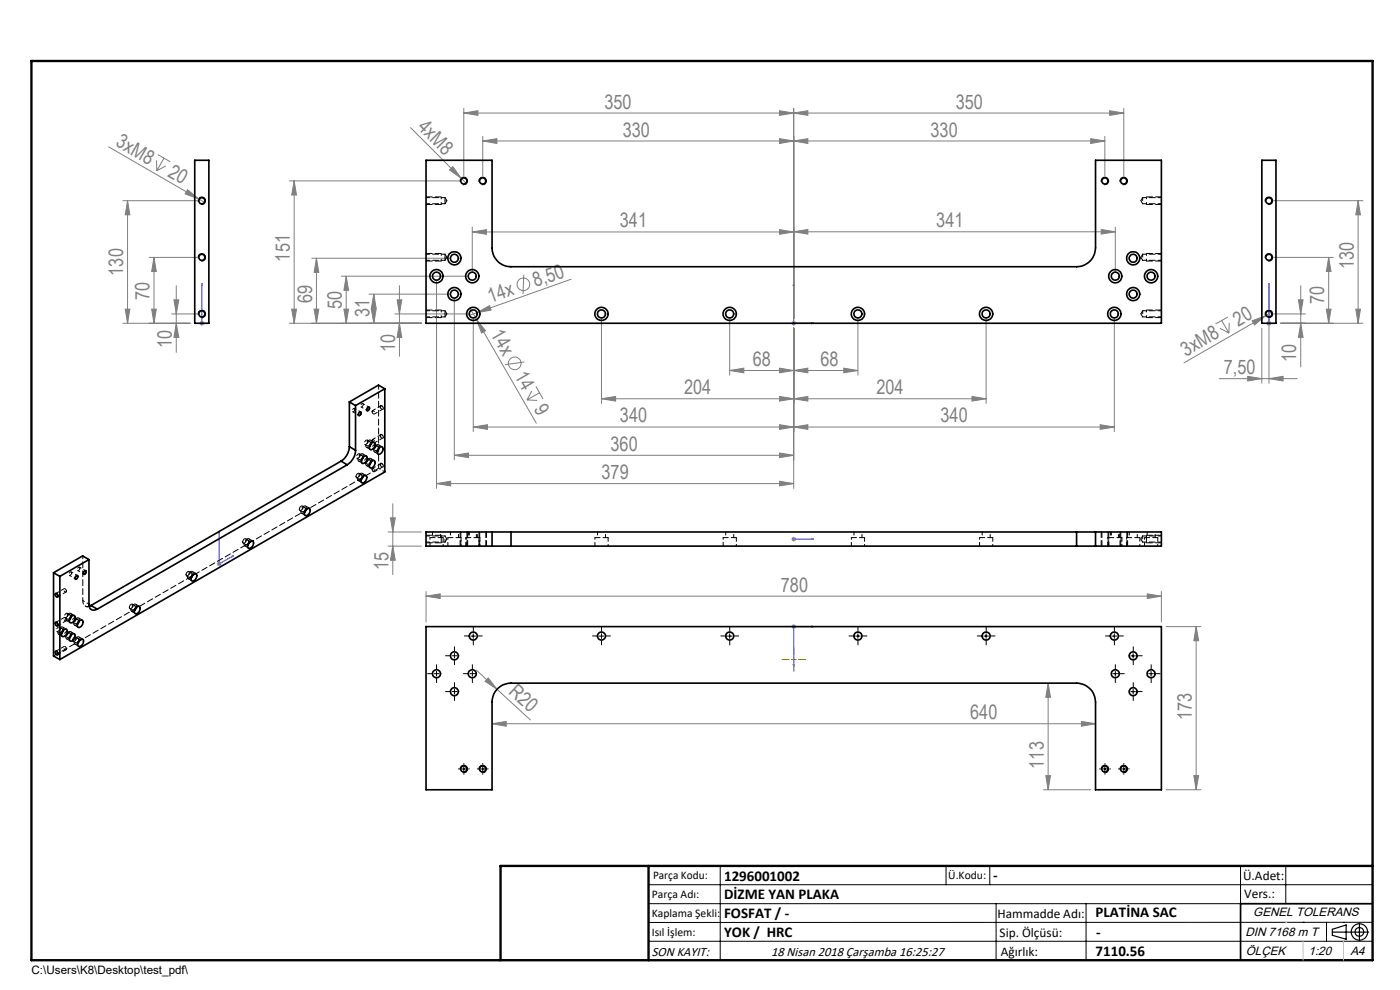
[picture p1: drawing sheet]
<svg xmlns="http://www.w3.org/2000/svg" width="297mm" height="210mm" viewBox="0 0 297 210" stroke-linecap="round" stroke-linejoin="round" font-family="sans-serif">
<g fill="none" stroke="#808080" stroke-width=".21">
<path d="M23 31.1l19.1 11.1M33.2 34l.1 2.2M33.5 32.8l2.6 1.5M34.8 33.6l-1.5 2.6M35.2 35.2l-1.9 1M61.4 38.4h36M62.4 38.4v30.2M62.4 38.4l.5 3h-1zM87.1 27.1l11.9 11.8M95.4 36l.7-.7 1.7 2.5zM98.4 24l3-.5v1zM98.4 23v14.4"/>
<path d="M98.4 24h140M102.4 29.9l3-.5v1zM102.4 28.9v8.5M102.4 29.9h132M165.4 29.4l3 .5-3 .5zM165.4 23.5l3 .5-3 .5zM168.4 29.9l3-.5v1zM168.4 24l3-.5v1zM168.4 23v44.6M231.4 29.4l3 .5-3 .5zM234.4 28.9v8.5M235.4 23.5l3 .5-3 .5z"/>
<path d="M238.4 23v14.4M26.1 42.6h15.7M27.1 42.6v26M27.1 42.6l.5 3h-1zM31.6 54.6h10.2M32.7 54.6v14M32.7 54.6l.5 3h-1zM39.8 40.2l2.3 2-2.8-1.1zM42.1 42.2l1.4 .8M66.1 54.8h29.3M67.1 54.8v13.8M67.1 54.8l.5 3h-1z"/>
<path d="M72.4 58.6h26.8M73.4 58.6v10M73.4 58.6l.5 3h-.9zM92.6 59.6v44M100.2 49.2l3-.5v1zM100.2 48.2v9.4M100.2 49.2h68.2M111.1 58.2l-.2 4.2M121.2 59.2l-20 7.1M165.4 48.7l3 .5-3 .5zM168.4 49.2l3-.5v1zM168.4 49.2h68.2"/>
<path d="M233.6 48.7l3 .5-3 .5zM236.6 48.2v9.4M270.2 54.6h12.7M270.2 42.6h18.9M281.9 54.6v14M281.9 54.6l.5 3h-1zM288.1 42.6v26M288.1 42.6l.5 3h-1zM26.1 68.6h14.2M26.6 65.6h1l-.5 3zM32.2 65.6h1l-.5 3zM36.4 66.6h5.4"/>
<path d="M36.9 63.6h1l-.5 3zM37.4 68.6l.5 3h-1zM37.4 60.6v14.1M42.3 68.6h1M42.5 68.2l.7 .7M42.8 68.1v1M43.2 68.2l-.7 .7M61.4 68.6h28M61.9 65.6h1l-.5 3zM66.6 65.6h1l-.5 3zM73 65.6h.9l-.5 3zM78.3 62.4h17.1"/>
<path d="M78.8 65.6h1l-.5 3zM79.3 62.4v6.2M79.3 62.4l.5 3h-1zM83.7 66.6h15.7M84.2 63.6h1l-.5 3zM84.7 60.6v15M84.7 68.6l.5 3h-1zM96.4 63.4v34.2M99.7 65.4l1.4 2.4M100.4 67.6v24M101.1 67.8l1.9 2.4-.8 .5zM101.1 67.8l12.7 22"/>
<path d="M101.2 66.3l2.7-1.5 .3 1zM101.2 66.3l-1.6 .6M111.2 76.8l-4.1 .6M127.6 67.6v18M154.8 78.6l3-.5v1zM154.8 67.6v12M154.8 78.6h27.2M165.4 78.1l3 .5-3 .5zM167.9 68.6h1M168 68.2l.7 .7M168.4 78.6l3-.5v1zM168.4 68.1v1"/>
<path d="M168.4 69.6v34M168.7 68.2l-.7 .7M179 78.1l3 .5-3 .5zM182 67.6v12M209.2 67.6v18M236.4 67.6v24M258.8 69.6l1.9 1.1M259.2 68l1.5 2.7M260.5 67.2l-2.7 1.5M260.8 68.5l-.1 2.2M264.7 79.8l3 .5-3 .5zM265.6 68l2.9-1-2.4 1.9z"/>
<path d="M267.7 69.6v11.7M268.5 67l-17.3 10M268.7 68.6h1M268.8 68.2l.8 .7M269.2 67.6v13.7M269.6 68.2l-.8 .7M269.9 66.2l-1.4 .8M270.2 66.6h6.7M271.7 68.6h17.4M275.4 63.6h1l-.5 3zM275.9 60.6v17.2M275.9 68.6l.5 3h-1z"/>
<path d="M281.4 65.6h1l-.5 3zM287.6 65.6h1l-.5 3zM96.4 96.6l3-.5v1zM96.4 96.6h72M100.4 90.6l3-.5v1zM100.4 90.6h136M111.8 84.8l2.1 .1M112.8 82.9l-1 1.9M113.7 82l1.5 2.7M114.4 83.3l-2.6 1.5M127.6 84.6l3-.5v1zM127.6 84.6h81.6"/>
<path d="M165.4 84.1l3 .5-3 .5zM165.4 90.1l3 .5-3 .5zM165.4 96.1l3 .5-3 .5zM168.4 84.6l3-.5v1zM168.4 90.6l3-.5v1zM206.2 84.1l3 .5-3 .5zM233.4 90.1l3 .5-3 .5zM258.7 80.3h16.5M269.2 80.3l3-.5v1zM46 119.6h1M46.1 119.3l.7 .7M46.5 119.1v1"/>
<path d="M46.8 119.3l-.7 .7M82.3 112.8h7.1M82.3 115.8h7.1M82.8 109.8h1.1l-.6 3zM83.3 106.8v15.1M83.3 115.8l.6 3h-1.1zM92.6 102.6l3-.5v1zM92.6 102.6h75.8M165.4 102.1l3 .5-3 .5zM167.9 114.4h1M168 114l.7 .7M168.4 113.9v1"/>
<path d="M168.7 114l-.7 .7M90.4 126.5l3-.5v1zM90.4 125.5v6.4M90.4 126.5h156M167.9 132.9h1M168 132.6l.7 .7M168.4 132.4v1M168.7 132.6l-.7 .7M243.4 126l3 .5-3 .5zM246.4 125.5v6.4M247.4 132.9h7.4M253.8 132.9v34.6"/>
<path d="M253.8 132.9l.5 3h-1zM101 142.1l4.4 4.1M103.6 143.8l1.8 2.4-2.5-1.7zM104.4 153.5l3-.5v1zM104.4 153.5h128M105.4 146.2l7.1 6.5M222.4 144.9v22.6M222.4 144.9l.4 3h-.9zM229.4 153l3 .5-3 .5zM221.4 167.5h10M221.9 164.5h.9l-.4 3zM247.4 167.5h7.4"/>
<path d="M253.3 164.5h1l-.5 3z"/>
<circle cx="109.2" cy="77.1" r="1.34"/>
<circle cx="111" cy="60.3" r="1.34"/>
</g>
<g fill="none" stroke="#000" stroke-width=".21">
<path d="M97.6 38.6a.8 .8 0 0 1 .7-1 .8 .8 0 0 1 .9 .8 .8 .8 0 0 1-1 .7M101.6 38.6a.79 .79 0 0 1 .7-1 .79 .79 0 0 1 .9 .9 .79 .79 0 0 1-1 .6M233.6 38.6a.8 .8 0 0 1 .7-1 .8 .8 0 0 1 .9 .8 .8 .8 0 0 1-1 .7M237.6 38.6a.79 .79 0 0 1 .7-1 .79 .79 0 0 1 .9 .9 .79 .79 0 0 1-1 .6M42.1 42.8a.8 .8 0 0 1 .7-1 .8 .8 0 0 1 .8 .8 .8 .8 0 0 1-1 .7M42.1 54.8a.8 .8 0 0 1 .7-1 .8 .8 0 0 1 .8 .8 .8 .8 0 0 1-1 .7M268.4 42.8a.79 .79 0 0 1 .7-1 .79 .79 0 0 1 .9 .9 .79 .79 0 0 1-1 .6M268.4 54.8a.79 .79 0 0 1 .7-1 .79 .79 0 0 1 .9 .8 .79 .79 0 0 1-1 .7M42.1 66.8a.81 .81 0 0 1 .7-1 .81 .81 0 0 1 .8 .9 .81 .81 0 0 1-1 .7M268.4 66.8a.8 .8 0 0 1 .7-1 .8 .8 0 0 1 .9 .9 .8 .8 0 0 1-1 .7M76.2 87.4l.1-.1a.34 .34 0 0 1 .4 .3 .34 .34 0 0 1-.1 .4l-.4 .2a.42 .42 0 0 1-.3-.4 .42 .42 0 0 1 .3-.4zM78 86.4l.1-.1a.34 .34 0 0 1 .4 .2 .34 .34 0 0 1-.2 .5l-.3 .2a.42 .42 0 0 1-.3-.4 .42 .42 0 0 1 .3-.4z"/>
<path d="M11.7 125.9a.49 .49 0 0 1 .6 .2 .49 .49 0 0 1-.1 .6 .61 .61 0 0 1-.5-.8zM11.7 132a.51 .51 0 0 1 .6 .2 .51 .51 0 0 1-.1 .6 .63 .63 0 0 1-.5-.8zM11.7 138.1a.51 .51 0 0 1 .6 .3 .51 .51 0 0 1-.1 .6 .67 .67 0 0 1-.5-.9zM16.1 122.2a.3 .3 0 0 1 .5-.1 .3 .3 0 0 1-.1 .5l-.1 .1a.3 .3 0 0 1-.4 .2 .3 .3 0 0 1-.1-.5zM17.9 121.1a.3 .3 0 0 1 .4 0 .3 .3 0 0 1-.1 .5v.1a.29 .29 0 0 1-.5 .1 .29 .29 0 0 1 0-.4zM99.9 134.9h1M100.4 134.4v1M127.1 134.9h1M127.6 134.4v1M154.3 134.9h1M154.8 134.4v1M181.5 134.9h1"/>
<path d="M182 134.4v1M208.7 134.9h1M209.2 134.4v1M235.9 134.9h1M236.4 134.4v1M239.9 139.1h1M240.4 138.6v1M236.1 142.9h1M236.6 142.4v1M239.9 146.7h1M240.4 146.2v1M243.7 142.9h1"/>
<path d="M244.2 142.4v1M97.6 163.3a.8 .8 0 0 1 .7-1 .8 .8 0 0 1 .9 .9 .8 .8 0 0 1-1 .7M97.9 163.1h1M98.4 162.6v1M101.6 163.3a.79 .79 0 0 1 .7-1 .79 .79 0 0 1 .9 .9 .79 .79 0 0 1-1 .7M101.9 163.1h1M102.4 162.6v1M233.6 163.3a.8 .8 0 0 1 .7-1 .8 .8 0 0 1 .9 .9 .8 .8 0 0 1-1 .7M233.9 163.1h1M234.4 162.6v1M237.6 163.3a.79 .79 0 0 1 .7-1 .79 .79 0 0 1 .9 .9 .79 .79 0 0 1-1 .7M237.9 163.1h1"/>
<path d="M238.4 162.6v1M137.6 187.7h153.6M137.6 191.7h153.6M137.6 199.7h153.6M152.8 183.7v20M200.7 183.7v4M210 183.7v4M211.3 191.7v12M230.4 191.7v12M263.2 183.7v20M272.8 183.7v8M276.4 195.6h.1"/>
<path d="M281.4 195.6v4.1M285 195.6h.1M291.2 195.6l-153.6 .1"/>
</g>
<path d="M93.6 43.4v-1.6M93.6 55.4v-1.6M243.2 43.4v-1.6M243.2 55.4v-1.6M93.6 67.4v-1.6M243.2 67.4v-1.6" fill="none" stroke="#000" stroke-width=".21" stroke-dasharray="1.3 .6" stroke-dashoffset=".8" stroke-linecap="butt"/>
<path d="M93.6 114.1v-.6M243.2 114.1v-.6" fill="none" stroke="#000" stroke-width=".21" stroke-dasharray="1.3 .6" stroke-linecap="butt"/>
<path d="M93.6 115.1v-.8M243.2 115.1v-.8" fill="none" stroke="#000" stroke-width=".21" stroke-dasharray="1.3 .6" stroke-dashoffset=".4" stroke-linecap="butt"/>
<path d="M81 86a.31 .31 0 0 0-.4 .2 .31 .31 0 0 0 .1 .4l.1 .1a.3 .3 0 0 0 .5 .1 .3 .3 0 0 0 0-.4l-.3-.4M81 92.2a.31 .31 0 0 0-.4 .1 .31 .31 0 0 0 .1 .4l.1 .2a.3 .3 0 0 0 .5 .1 .3 .3 0 0 0 0-.5l-.3-.3M81 98.3a.31 .31 0 0 0-.4 .2 .31 .31 0 0 0 .1 .4l.1 .1a.3 .3 0 0 0 .5 .1 .3 .3 0 0 0 0-.5l-.3-.3" fill="none" stroke="#000" stroke-width=".21" stroke-dasharray="1.3 .6" stroke-dashoffset=".3" stroke-linecap="butt"/>
<g fill="none" stroke="#000" stroke-width=".25">
<path d="M282.6 197.7h7.8M282.6 197.1l3-.9v3l-3-.8zM288.4 195.8v3.8M106.2 203.7h185"/>
<circle cx="288.4" cy="197.7" r="1.74"/>
<circle cx="288.4" cy="197.7" r=".93"/>
</g>
<g fill="none" stroke="#00f" stroke-width=".21">
<path d="M42.8 68.5v.2zM42.8 60.1v.4v-.4M42.8 68.6h.1M42.8 60.1v8.5M168.4 60.1l.1 .4h-.2zM168.4 60.1v8.5h4.2M172.2 68.5l.4 .1-.4 .1zM269.2 68.6h.1M269.2 68.5v.2zM269.2 60.1v.4v-.4M269.2 60.1v8.5M46.5 112.7l.1 .3-.2 .1z"/>
<path d="M46.5 112.7v6.9l3-1.7M49.2 118l.3-.1-.3 .3zM168.3 114.4h.2zM168.4 114.4h.1M168.4 114.4h4.2M172.6 114.4h-.4h.4M172.2 132.8l.4 .1-.4 .1zM172.6 132.9h-4.2v8.5M168.3 141h.2l-.1 .4z"/>
</g>
<g fill="none" stroke="#000" stroke-width=".21" stroke-dasharray="15.2 1.3 1.3 1.3">
<path d="M95.4 139.1h-.9M96.4 139.1v-.5M96.4 139.1h-.5M96.4 139.1v.5M96.4 139.1h.5M96.4 138.1v-.9M99.4 134.9h-.9M100.4 133.9v-.9M100.4 135.9v.9M101.4 134.9h.9M126.6 134.9h-.9M127.6 133.9v-.9"/>
<path d="M127.6 135.9v.9M128.6 134.9h.9M153.8 134.9h-.9M154.8 133.9v-.9M154.8 135.9v.9M155.8 134.9h.9M181 134.9h-.9M182 133.9v-.9M182 135.9v.9M183 134.9h.9M208.2 134.9h-.9M209.2 133.9v-.9"/>
<path d="M209.2 135.9v.9M210.2 134.9h.9M235.4 134.9h-.9M236.4 133.9v-.9M236.4 135.9v.9M237.4 134.9h.9M240.4 138.1v-.9M241.4 139.1h.9M91.6 142.9h-.9M92.6 142.9v-.5M92.6 142.9h-.5M92.6 142.9v.5"/>
<path d="M92.6 142.9h.5M92.6 141.9v-.9M92.6 143.9v.9M95.4 146.7h-.9M96.4 146.7v-.5M96.4 146.7h-.5M96.4 146.7v.5M96.4 146.7h.5M96.4 145.7v-.9M96.4 147.7v.9M96.4 140.1v.9M99.2 142.9h-.9"/>
<path d="M100.2 142.9v-.5M100.2 142.9h-.5M100.2 142.9v.5M100.2 142.9h.5M100.2 141.9v-.9M100.2 143.9v.9M236.6 141.9v-.9M236.6 143.9v.9M237.6 142.9h.9M240.4 145.7v-.9M240.4 147.7v.9M240.4 140.1v.9"/>
<path d="M241.4 146.7h.9M244.2 141.9v-.9M244.2 143.9v.9M245.2 142.9h.9M97.4 163.1h-.1M98.4 162.1v-.2M98.4 164.1v.1M99.4 163.1h.2M101.4 163.1h-.1M102.4 162.1v-.2M102.4 164.1v.1M103.4 163.1h.2"/>
<path d="M233.4 163.1h-.1M234.4 162.1v-.2M234.4 164.1v.1M235.4 163.1h.2M237.4 163.1h-.1M238.4 162.1v-.2M238.4 164.1v.1M239.4 163.1h.2"/>
</g>
<path d="M167.4 139.9h-1.5M168.4 138.9v-1.5M169.4 139.9h1.5M168.4 140.9v1.5" fill="none" stroke="#808000" stroke-width=".21" stroke-dasharray="15.2 1.3 1.3 1.3"/>
<path d="M167.9 139.9h1M168.4 139.4v1" fill="none" stroke="#808000" stroke-width=".21"/>
<g fill="none" stroke="#000" stroke-width=".21" stroke-dasharray="1.3 .6">
<path d="M90.4 43.4h3.2M90.4 55.4h3.2M93.6 41.8h-3.2M93.6 43.4h.1M93.6 53.8h-3.2M93.6 55.4h.1M243.2 43.4h3.2M243.2 43.4h.1M243.2 55.4h3.2M243.2 55.4h.1M246.4 41.8h-3.2M246.4 53.8h-3.2"/>
<path d="M90.4 67.4h3.2M93.6 65.8h-3.2M93.6 67.4h.1M243.2 67.4h3.2M243.2 67.4h.1M246.4 65.8h-3.2M90.4 115.1h3.2M93.6 113.5h-3.2M93.6 114.3v-.2M243.2 115.1h3.2M243.2 114.3v-.2M246.4 113.5h-3.2"/>
</g>
<path d="M97.6 112.8v3M99.2 115.8v-3M101.6 112.8v3M103.2 115.8v-3M233.6 112.8v3M235.2 115.8v-3M237.6 112.8v3M239.2 115.8v-3" fill="none" stroke="#000" stroke-width=".21" stroke-dasharray="1.3 .6" stroke-dashoffset=".1"/>
<path d="M291.2 191.7h-28v12" fill="none" stroke="#000" stroke-width=".35"/>
<path d="M6.7 12.9h284.5v190.8h-284.5zM137.6 183.7v20M291.2 183.7h-185v20" fill="none" stroke="#000" stroke-width=".5"/>
<path d="M276.4 199.7v4M285 199.7v4" fill="none" stroke="#c0c0c0" stroke-width=".21"/>
<path d="M272.8 195.6h.1" fill="none" stroke="#c0c0c0" stroke-width=".25"/>
<g fill="#00f">
<path d="M172.2 68.5l.4 .1-.4 .1zM168.4 60.1l.1 .4h-.2z"/>
<path d="M172.2 114.4h.4zM168.3 114.4h.2z"/>
<path d="M172.2 132.8v.2l.4-.1zM168.3 141l.1 .4 .1-.4z"/>
<path d="M42.8 68.5v.2zM42.8 60.1v.4z"/>
<path d="M49.2 118l.3-.1-.3 .3zM46.5 112.7l.1 .3-.2 .1zM269.2 68.5v.2zM269.2 60.1v.4z"/>
</g>
<g fill="#808080">
<path d="M95.4 36l.7-.7 1.7 2.5z"/>
<path d="M39.8 40.2l2.3 2-2.8-1.1z"/>
<path d="M101.2 66.3l2.7-1.5 .3 1z"/>
<path d="M265.6 68l2.9-1-2.4 1.9z"/>
<path d="M101.1 67.8l1.9 2.4-.8 .5z"/>
<path d="M103.6 143.8l1.8 2.4-2.5-1.7z"/>
<path d="M165.4 78.1l3 .5-3 .5zM154.8 78.6l3-.5v1zM165.4 84.1l3 .5-3 .5zM127.6 84.6l3-.5v1zM165.4 90.1l3 .5-3 .5zM100.4 90.6l3-.5v1zM165.4 96.1l3 .5-3 .5zM96.4 96.6l3-.5v1zM165.4 48.7l3 .5-3 .5zM100.2 49.2l3-.5v1zM165.4 102.1l3 .5-3 .5zM92.6 102.6l3-.5v1zM165.4 29.4l3 .5-3 .5zM102.4 29.9l3-.5v1zM165.4 23.5l3 .5-3 .5zM98.4 24l3-.5v1zM269.2 80.3l3-.5v1zM264.7 79.8l3 .5-3 .5z"/>
<path d="M168.4 78.6l3-.5v1zM179 78.1l3 .5-3 .5zM168.4 84.6l3-.5v1zM206.2 84.1l3 .5-3 .5zM168.4 90.6l3-.5v1zM233.4 90.1l3 .5-3 .5zM168.4 49.2l3-.5v1zM233.6 48.7l3 .5-3 .5zM168.4 29.9l3-.5v1zM231.4 29.4l3 .5-3 .5zM168.4 24l3-.5v1zM235.4 23.5l3 .5-3 .5zM104.4 153.5l3-.5v1zM229.4 153l3 .5-3 .5z"/>
<path d="M275.9 68.6l.5 3h-1zM275.4 63.6h1l-.5 3zM281.4 65.6h1l-.5 3zM281.9 54.6l.5 3h-1zM287.6 65.6h1l-.5 3zM288.1 42.6l.5 3h-1zM37.4 68.6l.5 3h-1zM36.9 63.6h1l-.5 3zM221.9 164.5h.9l-.4 3zM222.4 144.9l.4 3h-.9z"/>
<path d="M84.7 68.6l.5 3h-1zM84.2 63.6h1l-.5 3zM78.8 65.6h1l-.5 3zM79.3 62.4l.5 3h-1zM73 65.6h.9l-.5 3zM73.4 58.6l.5 3h-.9z"/>
<path d="M67.1 54.8l.5 3h-1zM66.6 65.6h1l-.5 3zM62.4 38.4l.5 3h-1zM61.9 65.6h1l-.5 3zM82.8 109.8h1.1l-.6 3zM83.3 115.8l.6 3h-1.1zM32.7 54.6l.5 3h-1zM32.2 65.6h1l-.5 3zM27.1 42.6l.5 3h-1zM26.6 65.6h1l-.5 3zM253.8 132.9l.5 3h-1zM253.3 164.5h1l-.5 3z"/>
<path d="M90.4 126.5l3-.5v1zM243.4 126l3 .5-3 .5z"/>
</g>
<g fill="none" stroke="#000" stroke-width=".35">
<path d="M41.3 34h3v34.6h-3zM90.4 34h14v18.6a4 4 0 0 0 4 4h120a4 4 0 0 0 4-4v-18.6h14v34.6h-156zM267.7 34h3v34.6h-3zM72.4 97.8l1.3 .8M72.4 97.8l-53.1 30.6M73.7 98.6l-53.1 30.6M74.1 94.7a3.9 3.9 0 0 1-1.7 3.1M74.1 85.3l1.3 .7M74.1 94.7l1.3 .8M74.1 85.3v9.4M75.4 95.5a3.9 3.9 0 0 1-1.7 3.1M75.4 86v9.5"/>
<path d="M76.2 87.5l.2-.1a.34 .34 0 0 1 .1 .5 .34 .34 0 0 1-.5 .1zM77.1 97l-.4 .6M77.2 96.9a.46 .46 0 0 1 .6-.1 .46 .46 0 0 1 .1 .7 .72 .72 0 0 1-.4 .7 .72 .72 0 0 1-.8-.1 1.18 1.18 0 0 1 .5-1.2zM78 86.5l.2-.1a.38 .38 0 0 1 .1 .5 .38 .38 0 0 1-.5 .2zM78.8 94l-.4 .7M78.8 97.9l-.4 .7M78.8 94a.46 .46 0 0 1 .7-.1 .46 .46 0 0 1 0 .7 .73 .73 0 0 1-1.1 .6 1.21 1.21 0 0 1 .4-1.2zM78.8 97.9a.46 .46 0 0 1 .7-.1 .46 .46 0 0 1 0 .7 .73 .73 0 0 1-1.1 .6 1.21 1.21 0 0 1 .4-1.2zM80.4 95l-.3 .7M80.5 95a.46 .46 0 0 1 .7-.1 .46 .46 0 0 1 0 .7 .72 .72 0 0 1-.4 .6 .72 .72 0 0 1-.7 0 1.18 1.18 0 0 1 .4-1.2zM81.6 82.5l-6.2 3.5M81.6 82.5v17.6l-68.9 39.8"/>
<path d="M81.6 82.5l-1.3-.8-6.2 3.6M18.9 118.7v9.5a1.09 1.09 0 0 0 .5 1.1 1.09 1.09 0 0 0 1.2-.1M18.9 118.7l-6.2 3.6M18.9 118.7l-1.4-.8-6.1 3.6M52.9 115a.5 .5 0 0 1 .7-.2 .5 .5 0 0 1 .1 .7 .76 .76 0 0 1-1.1 .7v-.7zM53 115l-.4 .6M64.9 108.1a.5 .5 0 0 1 .7-.3 .5 .5 0 0 1 .2 .8 .89 .89 0 0 1-1.1 .7 1.08 1.08 0 0 1 .2-1.2zM65 108l-.4 .7M77 101.1l-.4 .6M77.1 101a.45 .45 0 0 1 .6 0 .45 .45 0 0 1 .1 .6 .7 .7 0 0 1-.4 .7 .7 .7 0 0 1-.7 0 1.18 1.18 0 0 1 .4-1.3zM104.4 115.8h4M104.4 112.8h4"/>
<path d="M104.4 112.8h-14v3h14M104.4 112.8v3M108.4 115.8h120M108.4 112.8h120M108.4 112.8v3M228.4 115.8h4M228.4 112.8h4M228.4 112.8v3M232.4 112.8v3M232.4 112.8h14v3h-14M11.4 121.5l1.3 .8M11.4 121.5v17.7l1.3 .7"/>
<path d="M11.8 132.1a.38 .38 0 0 1 .4 .2 .38 .38 0 0 1-.1 .4l-.3-.2zM11.8 125.9a.41 .41 0 0 1 .4 .3 .41 .41 0 0 1-.1 .4 .54 .54 0 0 1-.3-.7zM11.8 138.1a.42 .42 0 0 1 .4 .3 .42 .42 0 0 1-.1 .5 .54 .54 0 0 1-.3-.8zM12.7 122.3v17.6M13.4 133.7l-.3 .6M13.5 133.6a.46 .46 0 0 1 .7-.1 .46 .46 0 0 1 0 .7 .76 .76 0 0 1-1.1 .7 1.21 1.21 0 0 1 .4-1.3zM15.1 134.7a.52 .52 0 0 1 .8-.1 .52 .52 0 0 1-.1 .8 .58 .58 0 0 1-.4 .6 .58 .58 0 0 1-.7-.3l.1-.5zM15.1 130.8a.52 .52 0 0 1 .8-.1 .52 .52 0 0 1-.1 .8 .58 .58 0 0 1-.4 .6 .58 .58 0 0 1-.7-.2l.1-.5zM15.1 130.8l-.4 .6M15.1 134.7l-.4 .6M16.2 122.2l.1-.1a.35 .35 0 0 1 .1 .5 .35 .35 0 0 1-.5 .1zM16.8 131.8l-.4 .6"/>
<path d="M16.8 135.8a.5 .5 0 0 1 .7-.2 .5 .5 0 0 1 .2 .7 .76 .76 0 0 1-1.2 .7v-.7zM16.9 131.7a.48 .48 0 0 1 .7-.1 .48 .48 0 0 1 0 .7 .74 .74 0 0 1-1.1 .7 1.27 1.27 0 0 1 .4-1.3zM16.9 135.8l-.4 .6M17.9 121.2l.2-.1a.35 .35 0 0 1 .1 .4 .35 .35 0 0 1-.5 .2zM19.3 128.4l-.4 .2M19.3 128.4l1.3 .8M28.9 128.9l-.4 .6M29 128.8a.45 .45 0 0 1 .7-.1 .45 .45 0 0 1 0 .7 .7 .7 0 0 1-.4 .7 .7 .7 0 0 1-.7-.1 1.18 1.18 0 0 1 .4-1.2zM40.9 121.9l-.3 .6M41 121.8a.46 .46 0 0 1 .7 0 .46 .46 0 0 1 0 .6 .74 .74 0 0 1-1.1 .7 1.27 1.27 0 0 1 .4-1.3zM90.4 132.9h156v34.6h-14v-18.6a4 4 0 0 0-4-4h-120a4 4 0 0 0-4 4v18.6h-14z"/>
<circle cx="98.4" cy="38.4" r=".66"/>
<circle cx="102.4" cy="38.4" r=".66"/>
<circle cx="234.4" cy="38.4" r=".66"/>
<circle cx="238.4" cy="38.4" r=".66"/>
<circle cx="42.8" cy="54.6" r=".65"/>
<circle cx="42.8" cy="42.6" r=".65"/>
<circle cx="92.6" cy="58.6" r="1.4"/>
<circle cx="92.6" cy="58.6" r=".85"/>
<circle cx="96.4" cy="54.8" r="1.4"/>
<circle cx="96.4" cy="54.8" r=".86"/>
<circle cx="100.2" cy="58.6" r=".85"/>
<circle cx="100.2" cy="58.6" r="1.41"/>
<circle cx="236.6" cy="58.6" r="1.4"/>
<circle cx="236.6" cy="58.6" r=".85"/>
<circle cx="240.4" cy="54.8" r=".85"/>
<circle cx="240.4" cy="54.8" r="1.4"/>
<circle cx="244.2" cy="58.6" r=".85"/>
<circle cx="244.2" cy="58.6" r="1.41"/>
<circle cx="269.2" cy="54.6" r=".65"/>
<circle cx="269.2" cy="42.6" r=".65"/>
<circle cx="42.8" cy="66.6" r=".65"/>
<circle cx="96.4" cy="62.4" r="1.4"/>
<circle cx="96.4" cy="62.4" r=".86"/>
<circle cx="100.4" cy="66.6" r="1.39"/>
<circle cx="100.4" cy="66.6" r=".85"/>
<circle cx="127.6" cy="66.6" r=".85"/>
<circle cx="127.6" cy="66.6" r="1.41"/>
<circle cx="154.8" cy="66.6" r=".85"/>
<circle cx="154.8" cy="66.6" r="1.41"/>
<circle cx="182" cy="66.6" r=".85"/>
<circle cx="182" cy="66.6" r="1.41"/>
<circle cx="209.2" cy="66.6" r=".85"/>
<circle cx="209.2" cy="66.6" r="1.41"/>
<circle cx="236.4" cy="66.6" r=".85"/>
<circle cx="236.4" cy="66.6" r="1.41"/>
<circle cx="240.4" cy="62.4" r=".85"/>
<circle cx="240.4" cy="62.4" r="1.4"/>
<circle cx="269.2" cy="66.6" r=".65"/>
<circle cx="96.4" cy="139.1" r=".86"/>
<circle cx="100.4" cy="134.9" r=".85"/>
<circle cx="127.6" cy="134.9" r=".85"/>
<circle cx="154.8" cy="134.9" r=".85"/>
<circle cx="182" cy="134.9" r=".85"/>
<circle cx="209.2" cy="134.9" r=".85"/>
<circle cx="236.4" cy="134.9" r=".85"/>
<circle cx="240.4" cy="139.1" r=".85"/>
<circle cx="92.6" cy="142.9" r=".84"/>
<circle cx="96.4" cy="146.7" r=".86"/>
<circle cx="100.2" cy="142.9" r=".84"/>
<circle cx="236.6" cy="142.9" r=".84"/>
<circle cx="240.4" cy="146.7" r=".85"/>
<circle cx="244.2" cy="142.9" r=".84"/>
<circle cx="98.4" cy="163.1" r=".66"/>
<circle cx="102.4" cy="163.1" r=".66"/>
<circle cx="234.4" cy="163.1" r=".66"/>
<circle cx="238.4" cy="163.1" r=".66"/>
</g>
<path d="M242.4 41.9v1.3M242.4 53.9v1.3M242.4 65.9v1.3M94.4 115v-1.3M242.4 113.7v1.3M17.6 127.4v-9.5" fill="none" stroke="#000" stroke-width=".21" stroke-dasharray="1.3 .6" stroke-dashoffset=".7"/>
<g fill="none" stroke="#000" stroke-width=".21" stroke-dasharray="1.3 .6" stroke-dashoffset=".3">
<path d="M94.4 42.6v-.7M94.4 43.2v-.6M94.4 54.6v-.7M94.4 55.2v-.6M94.4 66.6v-.7M94.4 67.2v-.6M76.4 96.5a.33 .33 0 0 0-.4-.3 .33 .33 0 0 0-.3 .4l-.1 .1a.32 .32 0 0 0 .2 .5 .32 .32 0 0 0 .4-.3l.2-.4M76.9 96.8a.33 .33 0 0 0-.4-.3 .33 .33 0 0 0-.3 .4v.1a.32 .32 0 0 0 .1 .5 .32 .32 0 0 0 .5-.3l.1-.4M78 93.6a.33 .33 0 0 0-.3-.3 .33 .33 0 0 0-.3 .4l-.1 .1a.32 .32 0 0 0 .2 .5 .32 .32 0 0 0 .4-.3l.1-.4M78 97.5a.33 .33 0 0 0-.3-.3 .33 .33 0 0 0-.3 .4l-.1 .1a.32 .32 0 0 0 .2 .5 .32 .32 0 0 0 .4-.3l.1-.4M78.6 93.9a.33 .33 0 0 0-.4-.3 .33 .33 0 0 0-.3 .4v.1a.32 .32 0 0 0 .1 .5 .32 .32 0 0 0 .4-.3l.2-.4M78.6 97.8a.33 .33 0 0 0-.4-.3 .33 .33 0 0 0-.3 .4v.1a.32 .32 0 0 0 .1 .5 .32 .32 0 0 0 .4-.3l.2-.4"/>
<path d="M79.7 94.6a.33 .33 0 0 0-.3-.3 .33 .33 0 0 0-.3 .4l-.1 .1a.32 .32 0 0 0 .2 .5 .32 .32 0 0 0 .4-.3l.1-.4M80.3 94.9a.33 .33 0 0 0-.4-.3 .33 .33 0 0 0-.3 .4l-.1 .1a.32 .32 0 0 0 .2 .5 .32 .32 0 0 0 .4-.3l.2-.4M51.5 115a.46 .46 0 0 1 .1-.6 .46 .46 0 0 1 .6 .1 .5 .5 0 0 1-.1 .5 .5 .5 0 0 1-.6 .1v-.1M52.8 114.8a.33 .33 0 0 0-.4-.2 .33 .33 0 0 0-.3 .3v.2a.32 .32 0 0 0 .1 .4 .32 .32 0 0 0 .4-.2l.2-.5M63.5 108a.46 .46 0 0 1 .2-.5 .46 .46 0 0 1 .6 0 .5 .5 0 0 1-.2 .6 .5 .5 0 0 1-.6 0v-.1M64.8 107.9a.33 .33 0 0 0-.4-.3 .33 .33 0 0 0-.3 .4v.1a.32 .32 0 0 0 .1 .5 .32 .32 0 0 0 .4-.3l.2-.4M75.5 101.1a.46 .46 0 0 1 .2-.6 .46 .46 0 0 1 .6 .1 .5 .5 0 0 1-.2 .6 .5 .5 0 0 1-.6 0v-.1M76.8 101a.33 .33 0 0 0-.4-.3 .33 .33 0 0 0-.2 .3l-.1 .2a.32 .32 0 0 0 .1 .5 .32 .32 0 0 0 .5-.3l.1-.4M12.7 133.3a.33 .33 0 0 0-.3-.3 .33 .33 0 0 0-.3 .3l-.1 .2a.32 .32 0 0 0 .2 .5 .32 .32 0 0 0 .4-.3l.1-.4M13.3 133.6a.33 .33 0 0 0-.4-.3 .33 .33 0 0 0-.3 .3l-.1 .2a.32 .32 0 0 0 .2 .5 .32 .32 0 0 0 .4-.3l.2-.4M14.4 130.3a.33 .33 0 0 0-.4-.2 .33 .33 0 0 0-.2 .3l-.1 .2a.32 .32 0 0 0 .1 .5 .32 .32 0 0 0 .5-.3l.1-.5M14.4 134.2a.33 .33 0 0 0-.4-.3 .33 .33 0 0 0-.2 .4l-.1 .1a.32 .32 0 0 0 .1 .5 .32 .32 0 0 0 .5-.3l.1-.4"/>
<path d="M14.9 130.6a.33 .33 0 0 0-.3-.2 .33 .33 0 0 0-.3 .3l-.1 .2a.32 .32 0 0 0 .2 .5 .32 .32 0 0 0 .4-.3l.1-.5M14.9 134.5a.33 .33 0 0 0-.3-.2 .33 .33 0 0 0-.3 .3l-.1 .2a.32 .32 0 0 0 .2 .4 .32 .32 0 0 0 .4-.3l.1-.4M15.4 135.8a.46 .46 0 0 1 .2-.6 .46 .46 0 0 1 .6 .1 .5 .5 0 0 1-.2 .6 .5 .5 0 0 1-.6 0v-.1M16.1 131.3a.33 .33 0 0 0-.4-.3 .33 .33 0 0 0-.3 .4v.1a.32 .32 0 0 0 .1 .5 .32 .32 0 0 0 .4-.3l.2-.4M16.6 131.6a.33 .33 0 0 0-.4-.3 .33 .33 0 0 0-.2 .4l-.1 .1a.32 .32 0 0 0 .1 .5 .32 .32 0 0 0 .5-.3l.1-.4M16.7 135.7a.33 .33 0 0 0-.4-.3 .33 .33 0 0 0-.2 .3l-.1 .2a.32 .32 0 0 0 .1 .5 .32 .32 0 0 0 .5-.3l.1-.4M27.4 128.8a.46 .46 0 0 1 .2-.5 .46 .46 0 0 1 .6 0 .5 .5 0 0 1-.2 .6 .5 .5 0 0 1-.5 .1l-.1-.2M28.7 128.7a.33 .33 0 0 0-.3-.3 .33 .33 0 0 0-.3 .4l-.1 .1a.32 .32 0 0 0 .2 .5 .32 .32 0 0 0 .4-.3l.1-.4M39.5 121.9a.46 .46 0 0 1 .1-.6 .46 .46 0 0 1 .6 .1 .5 .5 0 0 1-.1 .6 .5 .5 0 0 1-.6 0v-.1M40.7 121.8a.33 .33 0 0 0-.3-.3 .33 .33 0 0 0-.3 .4l-.1 .1a.32 .32 0 0 0 .2 .5 .32 .32 0 0 0 .4-.3l.1-.4"/>
</g>
<g fill="none" stroke="#000" stroke-width=".21" stroke-dasharray="1.3 .6" stroke-dashoffset=".5">
<path d="M90.4 43.2h4M90.4 55.2h4M94.4 41.9h-4M94.4 53.9h-4M242.4 43.2h4M242.4 55.2h4M246.4 41.9h-4M246.4 53.9h-4M90.4 67.2h4M94.4 65.9h-4M242.4 67.2h4M246.4 65.9h-4"/>
<path d="M76.1 97.8l.8 .5M77.8 96.7l-.8-.4M77.8 94.9l.8 .4M77.8 98.8l.8 .4M79.4 93.8l-.8-.4M79.4 97.7l-.8-.5M79.4 95.9l.8 .4M81.1 94.8l-.8-.5M52 115.8l.7 .5M53.6 114.8l-.8-.5M64 108.9l.8 .4M65.6 107.8l-.8-.4"/>
<path d="M76 101.9l.8 .5M77.7 100.9l-.8-.5M90.4 115h4M94.4 113.7h-4M242.4 115h4M246.4 113.7h-4M12.4 134.5l.8 .5M14.1 133.5l-.8-.5M14.1 131.6l.8 .5M14.1 135.5l.8 .5M15.8 130.6l-.8-.5M15.8 134.4l-.8-.4"/>
<path d="M15.8 132.6l.8 .5M15.9 136.6l.8 .5M17.5 131.5l-.8-.4M17.6 135.6l-.8-.5M18.9 128.6a1.03 1.03 0 0 1-1.3-1.2M27.9 129.7l.8 .4M29.6 128.6l-.8-.4M39.9 122.7l.8 .5M41.6 121.7l-.8-.5"/>
</g>
<g fill="none" stroke="#000" stroke-width=".21" stroke-dasharray="1.3 .6" stroke-dashoffset=".4">
<path d="M94.4 43.2l.4-.6M94.4 55.2l.4-.6M94.8 42.6l-.4-.7M94.8 54.6l-.4-.7M242 42.6l.4 .6M242 54.6l.4 .6M242.4 41.9l-.4 .7M242.4 53.9l-.4 .7M94.4 67.2l.4-.6M94.8 66.6l-.4-.7M242 66.6l.4 .6M242.4 65.9l-.4 .7"/>
<path d="M80.3 99.3v-17.6M94.4 115l.4-.7M94.8 114.3l-.4-.6M242 114.3l.4 .7M242.4 113.7l-.4 .6"/>
</g>
<path d="M94 114h-2.8M97.8 114h-2.8M101.6 114h-2.8M129 114h-2.8M156.2 114h-2.8M183.4 114h-2.8M210.6 114h-2.8M238 114h-2.8M241.8 114h-2.8M245.6 114h-2.8" fill="none" stroke="#000" stroke-width=".21" stroke-dasharray="1.3 .6" stroke-dashoffset=".2"/>
<g fill="none" stroke="#000" stroke-width=".21" stroke-dasharray="1.3 .6">
<path d="M75.7 97.2l.6 .3M76.8 96.6l-.5-.3M77.1 97v-.3M77.4 94.3l.5 .3M77.4 98.2l.5 .3M78.5 93.7l-.6-.3M78.5 97.5l-.6-.3M78.8 94v-.2M78.8 97.9v-.3M79.1 95.3l.5 .3M80.1 94.6l-.5-.3M80.5 95v-.3"/>
<path d="M51.6 115.2l.5 .3M52.7 114.6l-.6-.3M53 115v-.3M63.6 108.3l.5 .3M64.7 107.6l-.6-.3M65 108v-.2M75.6 101.3l.6 .3M76.7 100.7l-.5-.3M77 101.1v-.3M101.8 114h-.2M235.2 114h-.2M12.1 133.9l.5 .3"/>
<path d="M13.1 133.3l-.5-.3M13.5 133.7v-.3M13.8 131l.5 .3M13.8 134.9l.5 .3M14.8 130.4l-.5-.3M14.8 134.3l-.5-.3M15.1 130.8l.1-.3M15.1 134.7l.1-.3M15.4 132l.6 .3M15.5 136l.6 .3M16.5 131.4l-.5-.3M16.6 135.4l-.5-.3"/>
<path d="M16.8 131.7l.1-.2M16.9 135.8v-.3M27.6 129.1l.5 .3M28.6 128.5l-.5-.3M28.9 128.8l.1-.2M39.6 122.1l.5 .3M40.6 121.5l-.5-.3M40.9 121.9l.1-.3"/>
</g>
<path d="M97.8 112.8v3M99.1 115.8v-3M101.8 112.8v3M103.1 115.8v-3M233.8 112.8v3M235.1 115.8v-3M237.8 112.8v3M239.1 115.8v-3" fill="none" stroke="#000" stroke-width=".21" stroke-dasharray="1.3 .6" stroke-dashoffset=".1"/>
<g fill="none" stroke="#000" stroke-width=".21" stroke-dasharray="1.3 .6" stroke-dashoffset=".9">
<path d="M91.2 114v1.8M94 115.8v-1.8M95 114v1.8M97.8 115.8v-1.8M98.8 114v1.8M99 114v1.8M101.6 115.8v-1.8M101.8 115.8v-1.8M126.2 114v1.8M129 115.8v-1.8M153.4 114v1.8M156.2 115.8v-1.8"/>
<path d="M180.6 114v1.8M183.4 115.8v-1.8M207.8 114v1.8M210.6 115.8v-1.8M235 114v1.8M235.2 114v1.8M237.8 115.8v-1.8M238 115.8v-1.8M239 114v1.8M241.8 115.8v-1.8M242.8 114v1.8M245.6 115.8v-1.8"/>
</g>
<g fill="none" stroke="#000" stroke-width=".21" stroke-dasharray="1.3 .6" stroke-dashoffset=".6">
<path d="M75.3 86.8v-.1a.37 .37 0 0 0-.5 .2 .37 .37 0 0 0 .1 .5l.3-.2 .1-.4M77.1 85.8v-.1a.37 .37 0 0 0-.5 .1 .37 .37 0 0 0 .1 .5l.2-.2 .2-.3M78.9 87.3v-.1a.37 .37 0 0 1 .5 .1 .37 .37 0 0 1-.1 .5l-.2-.1-.2-.4M78.9 93.4v-.1a.37 .37 0 0 1 .5 .2 .37 .37 0 0 1-.1 .5l-.2-.2-.2-.4M78.9 99.6v-.1a.37 .37 0 0 1 .5 .1 .37 .37 0 0 1-.1 .5l-.2-.2-.2-.3M79.4 87.8l1.8-1M79.4 93.9l1.8-1M80.7 86.3v-.1a.37 .37 0 0 1 .5 .1 .37 .37 0 0 1-.1 .5l-.3-.2-.1-.3M80.7 92.4v-.1a.37 .37 0 0 1 .5 .2 .37 .37 0 0 1-.1 .4l-.3-.1-.1-.4M80.7 98.5v-.1a.37 .37 0 0 1 .5 .2 .37 .37 0 0 1-.1 .5l-.3-.2-.1-.4M80.8 86.1l-1.8 1M80.8 92.2l-1.8 1"/>
<path d="M80.8 98.3l-1.8 1.1M79.4 100.1l1.8-1.1M91.8 112.8v1.2M93.5 114v-1.2M95.6 112.8v1.2M97.3 114v-1.2M99.4 112.8v1.2M99.6 112.8v1.2M101.1 114v-1.2M101.3 114v-1.2M126.8 112.8v1.2M128.5 114v-1.2"/>
<path d="M154 112.8v1.2M155.7 114v-1.2M181.2 112.8v1.2M182.9 114v-1.2M208.4 112.8v1.2M210.1 114v-1.2M235.6 112.8v1.2M235.8 112.8v1.2M237.3 114v-1.2M237.5 114v-1.2M239.6 112.8v1.2M241.3 114v-1.2"/>
<path d="M243.4 112.8v1.2M245.1 114v-1.2M12.2 126.6l1.8-1M12.2 132.7l1.8-1M12.2 138.8l1.8-1M13.6 124.9l-1.8 1M13.6 131l-1.8 1M13.6 137.1l-1.8 1M14.1 125.4a.36 .36 0 0 0-.1-.4 .36 .36 0 0 0-.5 0 .34 .34 0 0 0 .1 .5 .34 .34 0 0 0 .5-.1M14.1 131.5a.36 .36 0 0 0-.1-.4 .36 .36 0 0 0-.5 0 .34 .34 0 0 0 .1 .5 .34 .34 0 0 0 .5-.1M14.1 137.6a.36 .36 0 0 0-.1-.4 .36 .36 0 0 0-.5 .1 .34 .34 0 0 0 .1 .4 .34 .34 0 0 0 .5-.1M15.2 121.5v-.1a.37 .37 0 0 0-.5 .2 .37 .37 0 0 0 .1 .5l.3-.2 .1-.4"/>
<path d="M17 120.5v-.1a.37 .37 0 0 0-.5 .1 .37 .37 0 0 0 .1 .5l.2-.2 .2-.3"/>
</g>
<g fill="none" stroke="#000" stroke-width=".21" stroke-dasharray="1.3 .6" stroke-dashoffset="-.1">
<path d="M77.1 96.7a.45 .45 0 0 0-.3-.5 .45 .45 0 0 0-.6 .3 .74 .74 0 0 0 0 1.3l.5-.2M78.8 93.8a.45 .45 0 0 0-.4-.5 .45 .45 0 0 0-.5 .3 .74 .74 0 0 0 0 1.3l.5-.2M78.8 97.6a.45 .45 0 0 0-.4-.4 .45 .45 0 0 0-.5 .3 .74 .74 0 0 0 0 1.3l.5-.2M80.5 94.7a.45 .45 0 0 0-.4-.4 .45 .45 0 0 0-.5 .3 .74 .74 0 0 0 0 1.3l.5-.3M53 114.7a.45 .45 0 0 0-.4-.5 .45 .45 0 0 0-.5 .4 .74 .74 0 0 0 0 1.2l.5-.2M65 107.8a.45 .45 0 0 0-.4-.5 .45 .45 0 0 0-.5 .3 .74 .74 0 0 0 0 1.3l.5-.2M77 100.8a.45 .45 0 0 0-.3-.5 .45 .45 0 0 0-.5 .4 .74 .74 0 0 0 0 1.3l.4-.3M11.4 139.1l68.9-39.8M13.5 133.4a.45 .45 0 0 0-.4-.5 .45 .45 0 0 0-.5 .4 .74 .74 0 0 0 0 1.3l.5-.3M15.2 130.5a.45 .45 0 0 0-.4-.5 .45 .45 0 0 0-.5 .4 .74 .74 0 0 0 0 1.3l.5-.3M15.2 134.4a.45 .45 0 0 0-.4-.5 .45 .45 0 0 0-.5 .4 .74 .74 0 0 0 0 1.2l.5-.2M16.9 131.5a.45 .45 0 0 0-.4-.5 .45 .45 0 0 0-.5 .3 .74 .74 0 0 0 0 1.3l.5-.2"/>
<path d="M16.9 135.5a.45 .45 0 0 0-.3-.5 .45 .45 0 0 0-.5 .4 .74 .74 0 0 0 0 1.3l.4-.3M29 128.6a.45 .45 0 0 0-.4-.5 .45 .45 0 0 0-.5 .3 .74 .74 0 0 0 0 1.3l.5-.2M41 121.6a.45 .45 0 0 0-.4-.4 .45 .45 0 0 0-.5 .3 .74 .74 0 0 0 0 1.3l.5-.3"/>
</g>
<path d="M74.8 87.3l1.3 .8M76.5 87.4l-1.3-.8M76.6 86.3l1.3 .8M78.3 86.4l-1.3-.8M81.6 100.1l-1.3-.8M14.7 122l1.3 .8M16.4 122.1l-1.3-.8M16.5 121l1.3 .8M18.1 128.5l1.3 .8M18.2 121.1l-1.3-.8M18.9 128.2l-1.3-.8" fill="none" stroke="#000" stroke-width=".21" stroke-dasharray="1.3 .6" stroke-dashoffset=".8"/>
<g font-size="4.2" fill="#808080">
<text x="128.2" y="23">350</text>
<text x="202.7" y="23">350</text>
<text x="88.4" y="27.1" transform="rotate(45 88.4 27.1)">4xM8</text>
<text x="132.1" y="29">330</text>
<text x="197.4" y="29">330</text>
<text x="24.3" y="30.8" transform="rotate(30 24.3 30.8)">3xM8</text>
<text x="35.4" y="37.2" transform="rotate(30 35.4 37.2)">20</text>
<text x="131.5" y="48.2">341</text>
<text x="198.6" y="48.2">341</text>
<text x="26.1" y="58.5" transform="rotate(-90 26.1 58.5)">130</text>
<text x="61.5" y="55.5" transform="rotate(-90 61.5 55.5)">151</text>
<text x="287.2" y="57.1" transform="rotate(-90 287.2 57.1)">130</text>
<text x="31.7" y="63.6" transform="rotate(-90 31.7 63.6)">70</text>
<text x="66.2" y="64.2" transform="rotate(-90 66.2 64.2)">69</text>
<text x="72.5" y="65.6" transform="rotate(-90 72.5 65.6)">50</text>
<text x="104.1" y="64.3" transform="rotate(-20 104.1 64.3)">14x</text>
<text x="113.6" y="60.9" transform="rotate(-20 113.6 60.9)">8,50</text>
<text x="280.9" y="64.5" transform="rotate(-90 280.9 64.5)">70</text>
<text x="78.4" y="67.2" transform="rotate(-90 78.4 67.2)">31</text>
<text x="104" y="70.9" transform="rotate(60 104 70.9)">14x</text>
<text x="262.7" y="69.3" transform="rotate(-30 262.7 69.3)">20</text>
<text x="36.5" y="73.7" transform="rotate(-90 36.5 73.7)">10</text>
<text x="83.8" y="74.6" transform="rotate(-90 83.8 74.6)">10</text>
<text x="159.7" y="77.6">68</text>
<text x="174.1" y="77.6">68</text>
<text x="251.6" y="75.7" transform="rotate(-30 251.6 75.7)">3xM8</text>
<text x="275" y="76.9" transform="rotate(-90 275 76.9)">10</text>
<text x="109.1" y="79.7" transform="rotate(60 109.1 79.7)">14</text>
<text x="145.1" y="83.6">204</text>
<text x="185.9" y="83.6">204</text>
<text x="259.6" y="79.4">7,50</text>
<text x="113.1" y="86.8" transform="rotate(60 113.1 86.8)">9</text>
<text x="131.5" y="89.6">340</text>
<text x="199.5" y="89.6">340</text>
<text x="129.5" y="95.6">360</text>
<text x="127.6" y="101.6">379</text>
<text x="82.4" y="120.9" transform="rotate(-90 82.4 120.9)">15</text>
<text x="165.7" y="125.5">780</text>
<text x="107.8" y="147" transform="rotate(43 107.8 147)">R20</text>
<text x="205.8" y="152.6">640</text>
<text x="252.8" y="152.8" transform="rotate(-90 252.8 152.8)">173</text>
<text x="221.4" y="163" transform="rotate(-90 221.4 163)">113</text>
</g>
<g font-size="3.2">
<text x="153.6" y="186.8">1296001002</text>
<text x="153.6" y="190.8">DİZME YAN PLAKA</text>
<text x="210.7" y="186.6">-</text>
<text x="153.6" y="194.8">FOSFAT / -</text>
<text x="232.4" y="194.5">PLATİNA SAC</text>
<text x="153.6" y="198.8">YOK / HRC</text>
<text x="232.4" y="202.8">7110.56</text>
<text x="232.5" y="198.8">-</text>
</g>
<g font-size="2.8">
<text x="263.7" y="186.7">Ü.Adet:</text>
<text x="263.9" y="190.5">Vers.:</text>
<text x="211.6" y="194.8">Hammadde Adı:</text>
<text x="138.3" y="202.8">SON KAYIT:</text>
<text x="163.6" y="202.8">18 Nisan 2018 Çarşamba 16:25:27</text>
<text x="212.1" y="198.7">Sip. Ölçüsü:</text>
<text x="212.3" y="202.7">Ağırlık:</text>
</g>
<g font-size="2.6">
<text x="265.9" y="194.4">GENEL TOLERANS</text>
<text x="264.2" y="198.5">DIN 7168 m T</text>
<text x="264.3" y="202.6">ÖLÇEK</text>
<text x="277.6" y="202.6">1:20</text>
<text x="286.5" y="202.6">A4</text>
</g>
<g font-size="2.5">
<text x="138.3" y="190.5">Parça Adı:</text>
<text x="138.5" y="186.5">Parça Kodu:</text>
<text x="201.2" y="186.5">Ü.Kodu:</text>
<text x="138.3" y="194.5">Kaplama Şekli:</text>
<text x="138.3" y="198.6">Isıl İşlem:</text>
<text x="6.7" y="206.7">C:\Users\K8\Desktop\test_pdf\</text>
</g>
</svg>
